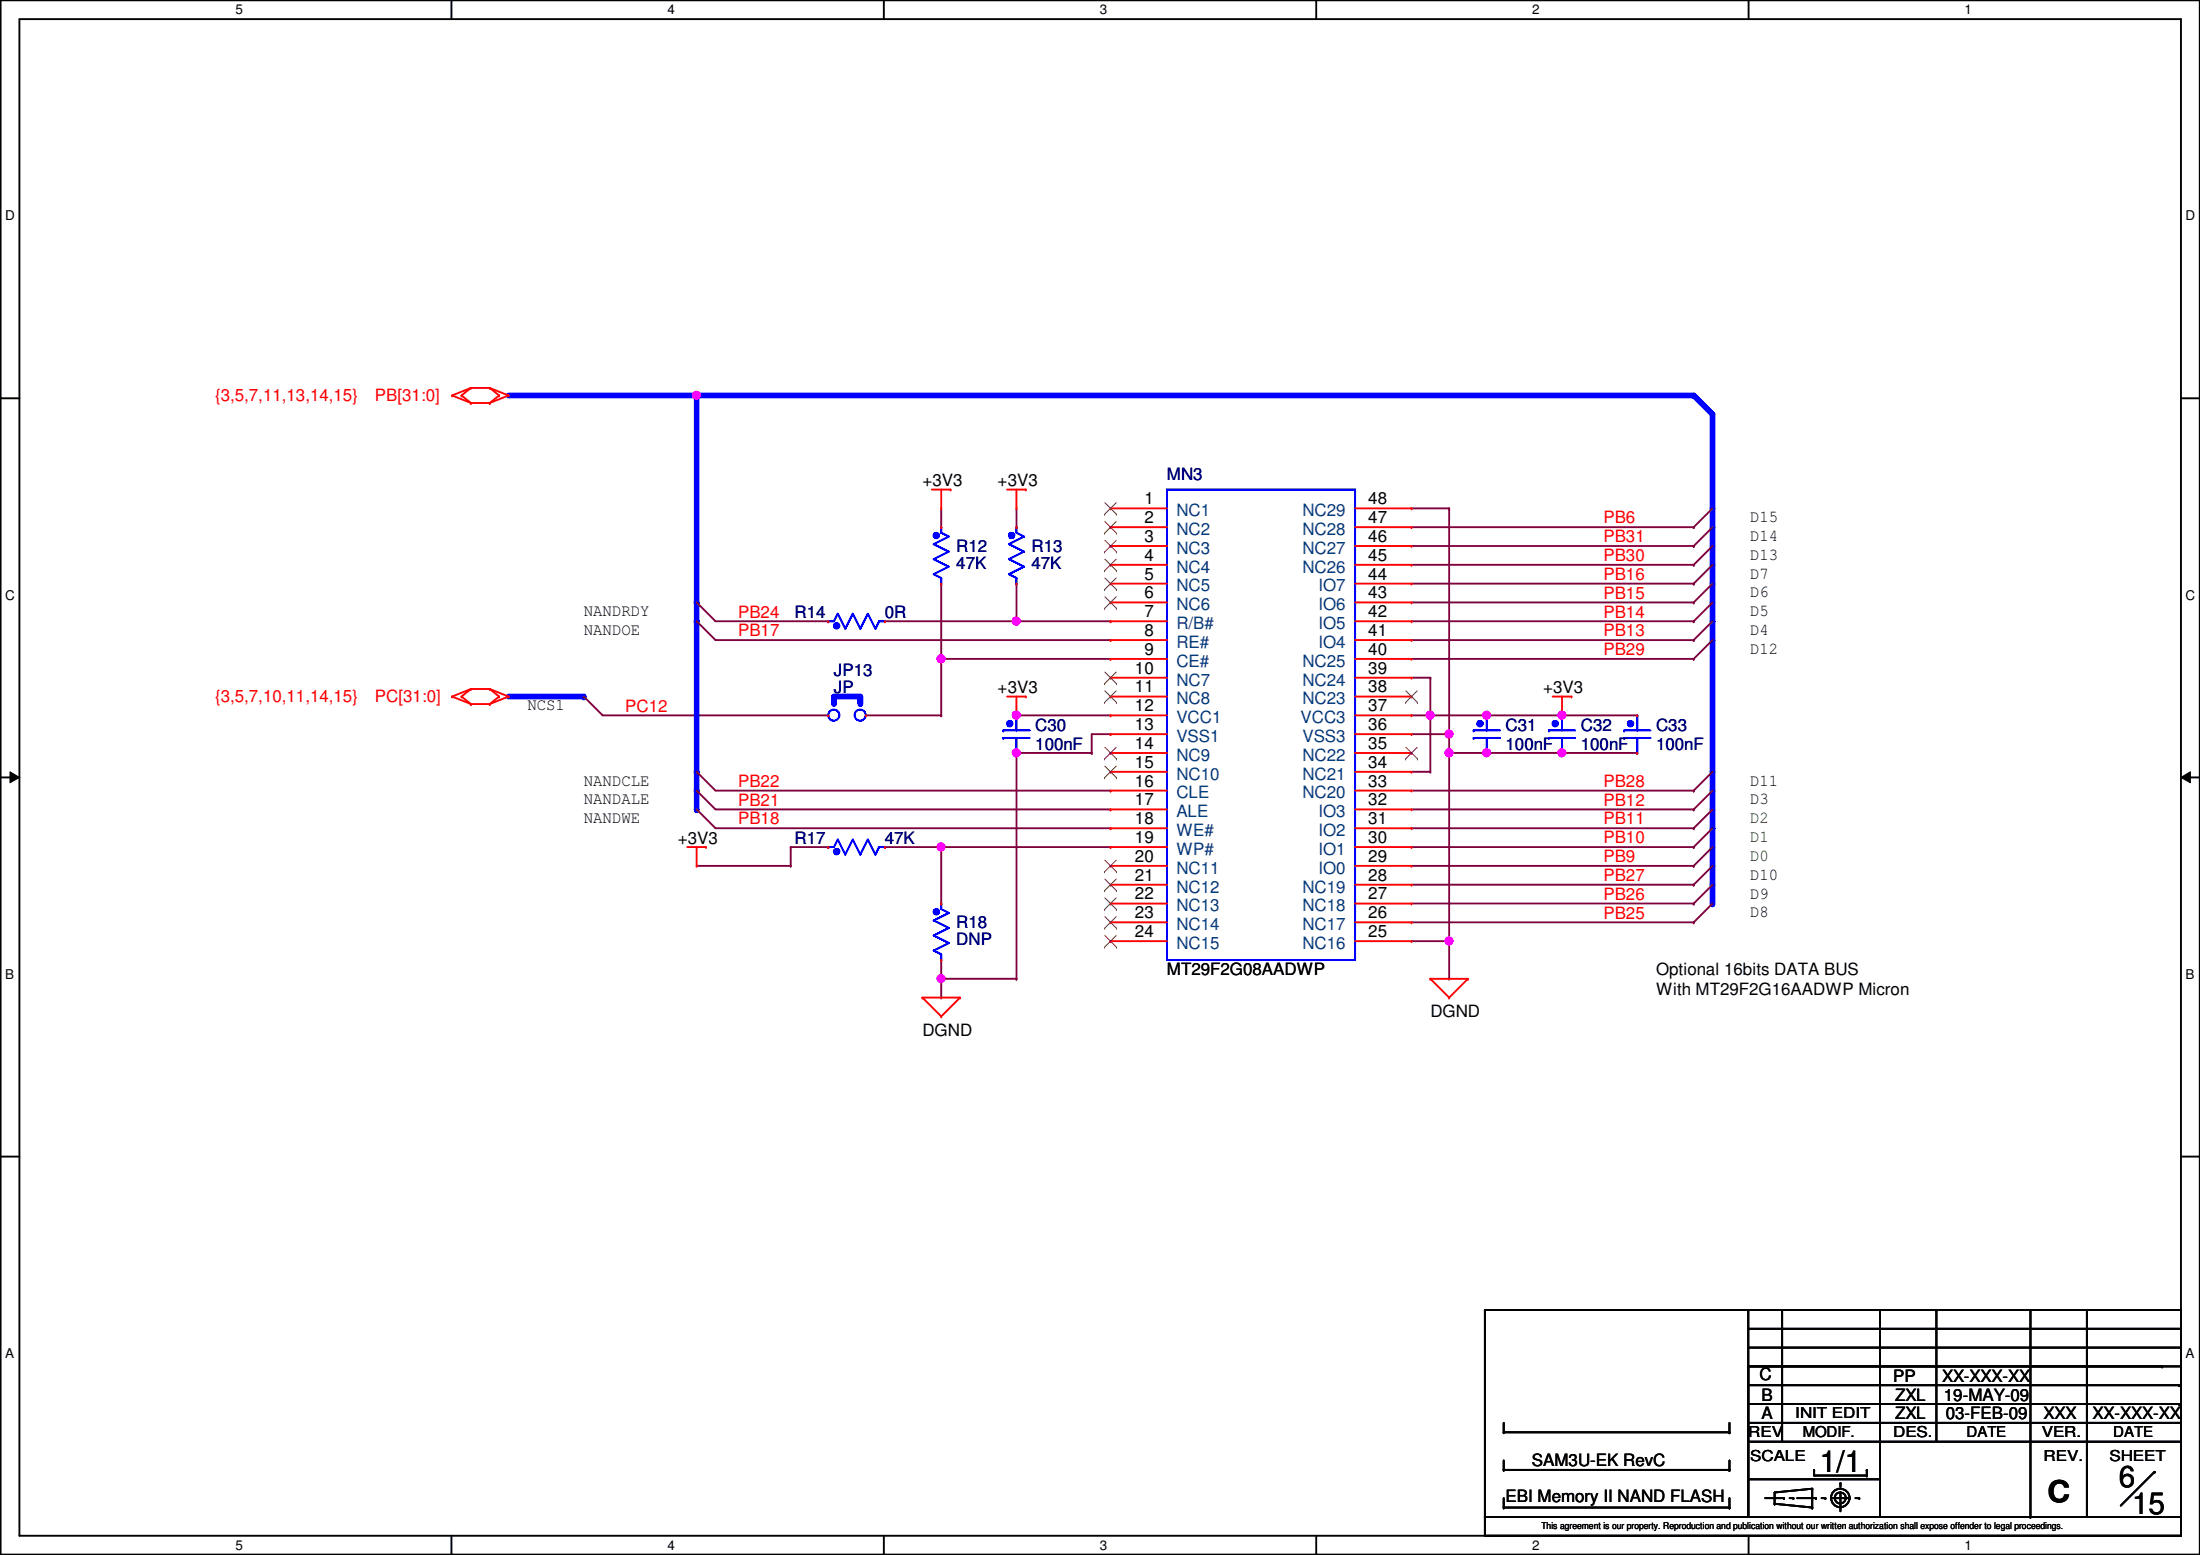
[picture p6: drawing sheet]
<svg xmlns="http://www.w3.org/2000/svg" width="297mm" height="210mm" viewBox="0 0 297 210" stroke-linecap="round" stroke-linejoin="round" font-family="sans-serif">
<path d="M.1 0h296.9v209.8h-296.9zM2.6 2.6h291.9v204.7h-291.9z" fill="none" stroke="#000" stroke-width=".25"/>
<g fill="#fff">
<path d="M31.8 .3h1v2h-1z"/>
<path d="M31.8 207.6h1v1.9h-1z"/>
</g>
<path d="M61 0v2.6M61 207.3v2.5" fill="none" stroke="#000" stroke-width=".25"/>
<g fill="#fff">
<path d="M90.1 .3h1v2h-1z"/>
<path d="M90.1 207.6h1v1.9h-1z"/>
</g>
<path d="M119.3 0v2.6M119.3 207.3v2.5" fill="none" stroke="#000" stroke-width=".25"/>
<g fill="#fff">
<path d="M148.5 .3h1v2h-1z"/>
<path d="M148.5 207.6h1v1.9h-1z"/>
</g>
<path d="M177.7 0v2.6M177.7 207.3v2.5" fill="none" stroke="#000" stroke-width=".25"/>
<g fill="#fff">
<path d="M206.9 .3h1v2h-1z"/>
<path d="M206.9 207.6h1v1.9h-1z"/>
</g>
<path d="M236.1 0v2.6M236.1 207.3v2.5" fill="none" stroke="#000" stroke-width=".25"/>
<g fill="#fff">
<path d="M265.3 .3h.9v2h-.9z"/>
<path d="M265.3 207.6h.9v1.9h-.9z"/>
<path d="M.7 28.2h1.3v1.9h-1.3z"/>
<path d="M295.1 28.2h1.3v1.9h-1.3z"/>
<path d="M.7 79.3h1.3v2h-1.3z"/>
<path d="M295.1 79.3h1.3v2h-1.3z"/>
</g>
<path d="M.1 53.8h2.5M294.5 53.8h2.5" fill="none" stroke="#000" stroke-width=".25"/>
<g fill="#fff">
<path d="M.7 130.5h1.2v2h-1.2z"/>
<path d="M295.1 130.5h1.2v2h-1.2z"/>
</g>
<path d="M.1 104.9h2.5M294.5 104.9h2.5" fill="none" stroke="#000" stroke-width=".25"/>
<path d="M1.4 104.2l1.2 .7-1.2 .8zM294.5 104.9l1.2-.7v1.5z" fill="#000"/>
<path d="M1.4 104.2l1.2 .7-1.2 .8zM294.5 104.9l1.2-.7v1.5z" fill="none" stroke="#000" stroke-width=".14"/>
<g fill="#fff">
<path d="M.7 181.7h1.2v2h-1.2z"/>
<path d="M295.1 181.7h1.2v2h-1.2z"/>
</g>
<path d="M.1 156.1h2.5M294.5 156.1h2.5" fill="none" stroke="#000" stroke-width=".25"/>
<path d="M119.5 83.9h17.7M137.2 83.9h.1" fill="none" stroke="#7f003f" stroke-width=".25"/>
<circle cx="137.2" cy="83.8" r=".49" fill="#f0f"/>
<circle cx="137.2" cy="83.8" r=".49" fill="none" stroke="#f0f" stroke-width=".25"/>
<g fill="none" stroke="#7f003f" stroke-width=".25">
<path d="M96.6 86.4h53.3M96.6 83.9h15.2M111.8 83.9h.1M127.1 96.6h.1M149.9 86.4h.1M149.9 88.9h.1M149.9 88.9h-22.8v7.7M96.6 109.3h53.3M96.6 106.7h53.3M96.6 111.8h53.3M149.9 109.3h.1M149.9 106.7h.1"/>
<path d="M149.9 111.8h.1"/>
</g>
<circle cx="127.1" cy="88.9" r=".49" fill="#f0f"/>
<circle cx="127.1" cy="88.9" r=".49" fill="none" stroke="#f0f" stroke-width=".25"/>
<path d="M127.1 71.2h.1M127.1 68.6v2.6M127.1 78.8v10.1M137.2 71.2h.1M137.2 68.6v2.6M137.2 78.8v5.1M127.1 88.9h.1M137.2 83.9h.1M137.2 83.9h12.7M149.9 83.9h.1M127.1 114.3v7.7M127.1 122h.1" fill="none" stroke="#7f003f" stroke-width=".25"/>
<circle cx="127.1" cy="114.3" r=".49" fill="#f0f"/>
<circle cx="127.1" cy="114.3" r=".49" fill="none" stroke="#f0f" stroke-width=".25"/>
<path d="M137.2 96.6h12.7M149.9 96.6h.1M94.1 116.9h12.7M106.8 114.3h.1M106.8 116.9h.1M106.8 114.3h5M106.8 114.3v2.6M111.8 114.3h.1M119.5 114.3h7.6M127.1 114.3h.1" fill="none" stroke="#7f003f" stroke-width=".25"/>
<circle cx="137.2" cy="96.5" r=".49" fill="#f0f"/>
<circle cx="137.2" cy="96.5" r=".49" fill="none" stroke="#f0f" stroke-width=".25"/>
<path d="M127.1 132.1h.1M127.1 129.6v2.5" fill="none" stroke="#7f003f" stroke-width=".25"/>
<circle cx="127.1" cy="132.1" r=".49" fill="#f0f"/>
<circle cx="127.1" cy="132.1" r=".49" fill="none" stroke="#f0f" stroke-width=".25"/>
<g fill="none" stroke="#7f003f" stroke-width=".25">
<path d="M190.6 71.2h38.1M190.6 73.7h38.1M190.6 76.2h38.1M190.6 78.8h38.1M228.7 71.2h.1M228.7 73.7h.1M228.7 76.2h.1M228.7 78.8h.1M190.6 81.3h38.1M190.6 83.9h38.1M190.6 86.4h38.1M190.6 88.9h38.1"/>
<path d="M228.7 81.3h.1M228.7 83.9h.1M228.7 86.4h.1M228.7 88.9h.1M127.1 114.3h22.8M137.2 101.6v30.5M149.9 114.3h.1M190.6 106.7h38.1M190.6 109.3h38.1M190.6 111.8h38.1M190.6 114.3h38.1M190.6 116.9h38.1"/>
<path d="M190.6 119.4h38.1M228.7 106.7h.1M228.7 109.3h.1M228.7 111.8h.1M228.7 114.3h.1M228.7 116.9h.1M228.7 119.4h.1M127.1 134.7h.1M127.1 132.1v2.6M137.2 132.1h.1M190.6 122h38.1M190.6 124.5h38.1"/>
<path d="M228.7 122h.1M228.7 124.5h.1"/>
</g>
<circle cx="137.2" cy="101.6" r=".49" fill="#f0f"/>
<circle cx="137.2" cy="101.6" r=".49" fill="none" stroke="#f0f" stroke-width=".25"/>
<path d="M190.6 96.6h2.5M193.1 96.6h.1M127.1 132.1h10.1M137.2 132.1h.1" fill="none" stroke="#7f003f" stroke-width=".25"/>
<path d="M231.2 119.4v2.6" fill="none" stroke="#00f" stroke-width=".76"/>
<circle cx="231.2" cy="122" r=".38" fill="#00f"/>
<path d="M228.7 53.4l2.5 2.5" fill="none" stroke="#00f" stroke-width=".76"/>
<circle cx="231.2" cy="55.9" r=".38" fill="#00f"/>
<path d="M68.7 53.4h25.4" fill="none" stroke="#00f" stroke-width=".76"/>
<circle cx="94.1" cy="53.4" r=".38" fill="#00f"/>
<circle cx="94" cy="53.4" r=".49" fill="#f0f"/>
<circle cx="94" cy="53.4" r=".49" fill="none" stroke="#f0f" stroke-width=".25"/>
<path d="M231.2 116.9v2.5" fill="none" stroke="#00f" stroke-width=".76"/>
<circle cx="231.2" cy="119.4" r=".38" fill="#00f"/>
<path d="M231.2 114.3v2.6" fill="none" stroke="#00f" stroke-width=".76"/>
<circle cx="231.2" cy="116.9" r=".38" fill="#00f"/>
<path d="M231.2 111.8v2.5" fill="none" stroke="#00f" stroke-width=".76"/>
<circle cx="231.2" cy="114.3" r=".38" fill="#00f"/>
<path d="M231.2 109.3v2.5" fill="none" stroke="#00f" stroke-width=".76"/>
<circle cx="231.2" cy="111.8" r=".38" fill="#00f"/>
<path d="M231.2 106.7v2.6" fill="none" stroke="#00f" stroke-width=".76"/>
<circle cx="231.2" cy="109.3" r=".38" fill="#00f"/>
<path d="M231.2 104.2v2.5" fill="none" stroke="#00f" stroke-width=".76"/>
<circle cx="231.2" cy="106.7" r=".38" fill="#00f"/>
<path d="M231.2 86.4v17.8" fill="none" stroke="#00f" stroke-width=".76"/>
<circle cx="231.2" cy="104.2" r=".38" fill="#00f"/>
<path d="M231.2 83.9v2.5" fill="none" stroke="#00f" stroke-width=".76"/>
<circle cx="231.2" cy="86.4" r=".38" fill="#00f"/>
<path d="M231.2 81.3v2.6" fill="none" stroke="#00f" stroke-width=".76"/>
<circle cx="231.2" cy="83.9" r=".38" fill="#00f"/>
<path d="M231.2 78.8v2.5" fill="none" stroke="#00f" stroke-width=".76"/>
<circle cx="231.2" cy="81.3" r=".38" fill="#00f"/>
<path d="M231.2 76.2v2.6" fill="none" stroke="#00f" stroke-width=".76"/>
<circle cx="231.2" cy="78.8" r=".38" fill="#00f"/>
<path d="M231.2 73.7v2.5" fill="none" stroke="#00f" stroke-width=".76"/>
<circle cx="231.2" cy="76.2" r=".38" fill="#00f"/>
<path d="M231.2 71.2v2.5" fill="none" stroke="#00f" stroke-width=".76"/>
<circle cx="231.2" cy="73.7" r=".38" fill="#00f"/>
<path d="M231.2 68.6v2.6" fill="none" stroke="#00f" stroke-width=".76"/>
<circle cx="231.2" cy="71.2" r=".38" fill="#00f"/>
<path d="M231.2 55.9v12.7" fill="none" stroke="#00f" stroke-width=".76"/>
<circle cx="231.2" cy="68.6" r=".38" fill="#00f"/>
<path d="M81.4 96.6h30.4M111.8 96.6h.1M116.9 96.6h10.2M127.1 96.6h.1M149.9 99.1h.1M149.9 99.1h-2.5v2.5M137.2 101.6h10.2M147.4 101.6h.1" fill="none" stroke="#7f003f" stroke-width=".25"/>
<path d="M94.1 106.7v2.6" fill="none" stroke="#00f" stroke-width=".76"/>
<circle cx="94.1" cy="109.3" r=".38" fill="#00f"/>
<path d="M94.1 81.3v2.6" fill="none" stroke="#00f" stroke-width=".76"/>
<circle cx="94.1" cy="83.9" r=".38" fill="#00f"/>
<path d="M94.1 83.9v20.3" fill="none" stroke="#00f" stroke-width=".76"/>
<circle cx="94.1" cy="104.2" r=".38" fill="#00f"/>
<path d="M94.1 104.2v2.5" fill="none" stroke="#00f" stroke-width=".76"/>
<circle cx="94.1" cy="106.7" r=".38" fill="#00f"/>
<path d="M94.1 53.4v27.9" fill="none" stroke="#00f" stroke-width=".76"/>
<circle cx="94.1" cy="81.3" r=".38" fill="#00f"/>
<path d="M94.1 53.4h134.6" fill="none" stroke="#00f" stroke-width=".76"/>
<circle cx="228.7" cy="53.4" r=".38" fill="#00f"/>
<path d="M68.7 94h10.1" fill="none" stroke="#00f" stroke-width=".76"/>
<circle cx="78.8" cy="94" r=".38" fill="#00f"/>
<path d="M190.6 68.6h5.1M195.7 68.6h.1M195.7 68.6v30.5M195.7 99.1h.1" fill="none" stroke="#7f003f" stroke-width=".25"/>
<circle cx="195.6" cy="99.1" r=".49" fill="#f0f"/>
<circle cx="195.6" cy="99.1" r=".49" fill="none" stroke="#f0f" stroke-width=".25"/>
<path d="M200.7 101.6h.1M200.7 101.6h-5v30.5M190.6 127h5.1M195.7 127h.1M195.7 132.1h.1" fill="none" stroke="#7f003f" stroke-width=".25"/>
<circle cx="195.6" cy="127" r=".49" fill="#f0f"/>
<circle cx="195.6" cy="127" r=".49" fill="none" stroke="#f0f" stroke-width=".25"/>
<path d="M193.1 96.6h.1M193.1 96.6v7.6M190.6 104.2h2.5M193.1 104.2h.1" fill="none" stroke="#7f003f" stroke-width=".25"/>
<circle cx="193.1" cy="96.5" r=".49" fill="#f0f"/>
<circle cx="193.1" cy="96.5" r=".49" fill="none" stroke="#f0f" stroke-width=".25"/>
<path d="M193.1 96.6h7.6M200.7 96.6h.1" fill="none" stroke="#7f003f" stroke-width=".25"/>
<circle cx="200.7" cy="96.5" r=".49" fill="#f0f"/>
<circle cx="200.7" cy="96.5" r=".49" fill="none" stroke="#f0f" stroke-width=".25"/>
<path d="M190.6 99.1h5.1M195.7 99.1h.1M195.7 99.1v2.5M195.7 101.6h.1" fill="none" stroke="#7f003f" stroke-width=".25"/>
<circle cx="195.6" cy="101.6" r=".49" fill="#f0f"/>
<circle cx="195.6" cy="101.6" r=".49" fill="none" stroke="#f0f" stroke-width=".25"/>
<path d="M190.6 91.5h2.5M193.1 91.5h.1M193.1 96.6h.1M193.1 91.5v5.1M200.7 96.6h.1M200.7 96.6h20.4M210.9 96.6h.1" fill="none" stroke="#7f003f" stroke-width=".25"/>
<circle cx="210.9" cy="96.5" r=".49" fill="#f0f"/>
<circle cx="210.9" cy="96.5" r=".49" fill="none" stroke="#f0f" stroke-width=".25"/>
<path d="M210.9 101.6h.1M210.9 101.6h10.2" fill="none" stroke="#7f003f" stroke-width=".25"/>
<circle cx="210.9" cy="101.6" r=".49" fill="#f0f"/>
<circle cx="210.9" cy="101.6" r=".49" fill="none" stroke="#f0f" stroke-width=".25"/>
<path d="M200.7 101.6h.1M200.7 101.6h10.2" fill="none" stroke="#7f003f" stroke-width=".25"/>
<circle cx="200.7" cy="101.6" r=".49" fill="#f0f"/>
<circle cx="200.7" cy="101.6" r=".49" fill="none" stroke="#f0f" stroke-width=".25"/>
<g fill="none" stroke="#f00" stroke-width=".25">
<path d="M61 53.4h.1M61 53.4l2.6 1M62.3 53.4h.1M62.3 53.4l1.3 1M63.6 54.4h.1M63.6 52.4h.1M63.6 54.4h2.5M63.6 52.4h2.5M63.6 52.4l-2.6 1M63.6 52.4l-1.3 1M66.1 52.4h.1M66.1 54.4h.1"/>
<path d="M66.1 52.4l2.6 1M66.1 52.4l1.3 1M67.4 53.4h.1M67.4 53.4l-1.3 1M68.7 53.4h.1M68.7 53.4l-2.6 1M125.8 66.1h2.6M127.1 68.6h.1M127.1 66.1v2.5M128.4 66.1h.1M136 66.1h2.5M137.2 68.6h.1"/>
<path d="M137.2 66.1v2.5M138.5 66.1h.1M61 94h.1M61 94l2.6 1M62.3 94h.1M62.3 94l1.3 1M63.6 95h.1M63.6 93h.1M63.6 95h2.5M63.6 93h2.5M63.6 93l-2.6 1M63.6 93l-1.3 1"/>
<path d="M66.1 93h.1M66.1 95h.1M66.1 93l2.6 1M66.1 93l1.3 1M67.4 94h.1M67.4 94l-1.3 1M68.7 94h.1M68.7 94l-2.6 1M136 94h2.5M137.2 96.6h.1M137.2 94v2.6M138.5 94h.1"/>
<path d="M209.6 94h2.6M210.9 96.6h.1M210.9 94v2.6M212.2 94h.1M92.8 114.3h2.5M94.1 116.9h.1M94.1 114.3v2.6M95.3 114.3h.1M124.5 134.7h.1M124.5 134.7h5.1M124.5 134.7l2.6 2.5M127.1 137.2h.1"/>
<path d="M129.6 134.7h.1M129.6 134.7l-2.5 2.5M193.1 132.1h.1M193.1 132.1h5.1M193.1 132.1l2.6 2.6M195.7 134.7h.1M198.2 132.1h.1M198.2 132.1l-2.5 2.6"/>
</g>
<g fill="none" stroke="#7f003f" stroke-width=".25">
<path d="M228.7 78.8h.1M228.7 76.2h.1M228.7 73.7h.1M228.7 71.2h.1M231.2 78.8l-2.5 2.5M231.2 76.2l-2.5 2.6M231.2 73.7l-2.5 2.5M231.2 71.2l-2.5 2.5M231.2 68.6l-2.5 2.6M78.8 94h.1M78.8 94l2.6 2.6M94.1 81.3h.1"/>
<path d="M94.1 83.9h.1M94.1 81.3l2.5 2.6M94.1 83.9l2.5 2.5M228.7 88.9h.1M228.7 86.4h.1M228.7 83.9h.1M228.7 81.3h.1M231.2 86.4l-2.5 2.5M231.2 83.9l-2.5 2.5M231.2 81.3l-2.5 2.6M94.1 104.2h.1M94.1 106.7h.1"/>
<path d="M94.1 109.3h.1M94.1 104.2l2.5 2.5M94.1 106.7l2.5 2.6M94.1 109.3l2.5 2.5M228.7 119.4h.1M228.7 116.9h.1M228.7 114.3h.1M228.7 111.8h.1M228.7 109.3h.1M228.7 106.7h.1M231.2 119.4l-2.5 2.6M231.2 116.9l-2.5 2.5"/>
<path d="M231.2 114.3l-2.5 2.6M231.2 111.8l-2.5 2.5M231.2 109.3l-2.5 2.5M231.2 106.7l-2.5 2.6M231.2 104.2l-2.5 2.5M228.7 124.5h.1M228.7 122h.1M231.2 122l-2.5 2.5"/>
</g>
<g fill="none" stroke="#000" stroke-width=".25">
<path d="M200.5 176.8h.1M200.5 176.8h35.5M200.5 176.8v28M236 176.8h58.5v28h-58.5zM236 179.4h58.5M240.6 176.8h.1M240.6 176.8v17.8M253.8 176.8h.1M253.8 176.8v28M261.4 176.8h.1M261.4 176.8v17.8M274.1 176.8v28"/>
<path d="M281.8 176.8h.1M281.8 176.8v28M294.5 179.4h.1M203 198.4h.1M203 193.3h.1M203 192.1v1.2M203 197.1v1.3M203 198.4h30.5M203 193.3h30.5M233.5 198.4h.1M233.5 193.3h.1M233.5 192.1v1.2"/>
<path d="M233.5 197.1v1.3M236 184.4h58.5v20.4h-58.5zM236 189.5h58.2M236 187h58.2M236 184.4h55.9M236 181.9h58.5M236 194.6h58.5M236 199.7h17.8M236 192.1h58.5M244.9 198.4h.1M244.9 198.4v.8h7.1M252 199.2h.1"/>
<path d="M252 198.4h.1M252 198.4v.8M253.8 199.7h.1M290.9 198.7h.1M290.9 198.7l-4.6 4.5M291.9 184.4h.1M294.2 189.5h.1M294.2 187h.1M294.5 181.9h.1M294.5 194.6h.1M294.5 192.1h.1M200.5 204.8h94v2.5h-94z"/>
<path d="M200.5 204.8h.1M203 203.5h.1M203 203.5h30.5M203 202.2v1.3M233.5 203.5h.1M233.5 202.2v1.3M238.3 202.2h2.6M239.6 203h.1M239.6 203l5.1 .5M240.9 202.2h.1M241.6 202.2h.5M242.1 202.2h.1"/>
<path d="M242.7 202.2h2.5M244.7 201h.1M244.7 203.5h.1M244.7 201l-5.1 .5v1.5M244.7 201v2.5M245.2 202.2h.1M246 202.2h.5M246.5 202.2h.1M247.2 202.2h2.6M248.5 200.2h.1M248.5 201.5h.1M248.5 200.2v.5"/>
<path d="M248.5 201.5v2.5M249.8 202.2h.1M250.5 202.2h.5M251 202.2h.1M274.1 204.8h.1"/>
<circle cx="248.5" cy="202.2" r=".75"/>
<circle cx="248.5" cy="202.2" r="1.25"/>
</g>
<path d="M127.1 129.6h.1M127.1 122h.1M127.1 122v.7l1 .5-2 1 2 1.1-2 1 2 1-2 1 1 .5v.8" fill="none" stroke="#00f" stroke-width=".25"/>
<circle cx="126.4" cy="123.1" r=".37" fill="#00f"/>
<g fill="none" stroke="#00f" stroke-width=".25">
<path d="M127.1 129.6h.1M127.1 122h.1M127.1 122v.7l1 .5-2 1 2 1.1-2 1 2 1-2 1 1 .5v.8"/>
<circle cx="126.4" cy="123.1" r=".37"/>
</g>
<circle cx="126.4" cy="123.1" r=".37" fill="#00f"/>
<g fill="none" stroke="#00f" stroke-width=".25">
<path d="M135.5 99.6h.1M135.5 98.6h.1M135.5 99.6h3.5M135.5 98.6h3.5M137.2 96.6h.1M137.2 96.6v2M137.2 99.6v2M137.2 101.6h.1"/>
<circle cx="126.4" cy="123.1" r=".37"/>
</g>
<path d="M127.1 122h.1M127.1 129.6h.1" fill="none" stroke="#f00" stroke-width=".25"/>
<circle cx="136.3" cy="97.7" r=".37" fill="#00f"/>
<g fill="none" stroke="#00f" stroke-width=".25">
<path d="M135.5 99.6h.1M135.5 98.6h.1M135.5 99.6h3.5M135.5 98.6h3.5M137.2 96.6h.1M137.2 96.6v2M137.2 99.6v2M137.2 101.6h.1"/>
<circle cx="136.3" cy="97.7" r=".37"/>
</g>
<circle cx="136.3" cy="97.7" r=".37" fill="#00f"/>
<g fill="none" stroke="#00f" stroke-width=".25">
<path d="M219.3 99.6h.1M219.3 98.6h.1M219.3 99.6h3.5M219.3 98.6h3.5M221.1 96.6h.1M221.1 96.6v2M221.1 99.6v2M221.1 101.6h.1"/>
<circle cx="136.3" cy="97.7" r=".37"/>
</g>
<path d="M137.2 96.6h.1M137.2 101.6h.1" fill="none" stroke="#f00" stroke-width=".25"/>
<circle cx="220.1" cy="97.7" r=".37" fill="#00f"/>
<g fill="none" stroke="#00f" stroke-width=".25">
<path d="M219.3 99.6h.1M219.3 98.6h.1M219.3 99.6h3.5M219.3 98.6h3.5M221.1 96.6h.1M221.1 96.6v2M221.1 99.6v2M221.1 101.6h.1"/>
<circle cx="220.1" cy="97.7" r=".37"/>
</g>
<circle cx="220.1" cy="97.7" r=".37" fill="#00f"/>
<g fill="none" stroke="#00f" stroke-width=".25">
<path d="M199 99.6h.1M199 98.6h.1M199 99.6h3.5M199 98.6h3.5M200.7 96.6h.1M200.7 96.6v2M200.7 99.6v2M200.7 101.6h.1"/>
<circle cx="220.1" cy="97.7" r=".37"/>
</g>
<path d="M221.1 96.6h.1M221.1 101.6h.1" fill="none" stroke="#f00" stroke-width=".25"/>
<circle cx="199.8" cy="97.7" r=".37" fill="#00f"/>
<g fill="none" stroke="#00f" stroke-width=".25">
<path d="M199 99.6h.1M199 98.6h.1M199 99.6h3.5M199 98.6h3.5M200.7 96.6h.1M200.7 96.6v2M200.7 99.6v2M200.7 101.6h.1"/>
<circle cx="199.8" cy="97.7" r=".37"/>
</g>
<circle cx="199.8" cy="97.7" r=".37" fill="#00f"/>
<g fill="none" stroke="#00f" stroke-width=".25">
<path d="M157.6 66.1h25.4v63.5h-25.4zM111.8 114.3h.1M111.8 114.3h.8l.5-1 1 2.1 1-2.1 1.1 2.1 1-2.1 1 2.1 .5-1.1h.8M119.5 114.3h.1"/>
<circle cx="199.8" cy="97.7" r=".37"/>
</g>
<g fill="none" stroke="#f00" stroke-width=".25">
<path d="M149.9 68.6h.1M149.9 71.2h.1M149.9 73.7h.1M149.9 76.2h.1M149.9 78.8h.1M149.9 68.6h7.7M149.9 71.2h7.7M149.9 73.7h7.7M149.9 76.2h7.7M149.9 78.8h7.7M183 68.6h7.6M183 71.2h7.6"/>
<path d="M183 73.7h7.6M183 76.2h7.6M183 78.8h7.6M190.6 78.8h.1M190.6 76.2h.1M190.6 73.7h.1M190.6 71.2h.1M190.6 68.6h.1M149.9 81.3h.1M149.9 83.9h.1M149.9 86.4h.1M149.9 88.9h.1"/>
<path d="M149.9 91.5h.1M149.9 94h.1M149.9 96.6h.1M149.9 99.1h.1M149.9 81.3h7.7M149.9 83.9h7.7M149.9 86.4h7.7M149.9 88.9h7.7M149.9 91.5h7.7M149.9 94h7.7M149.9 96.6h7.7M149.9 99.1h7.7"/>
<path d="M183 81.3h7.6M183 83.9h7.6M183 86.4h7.6M183 88.9h7.6M183 91.5h7.6M183 94h7.6M183 96.6h7.6M183 99.1h7.6M190.6 99.1h.1M190.6 96.6h.1M190.6 94h.1M190.6 91.5h.1"/>
<path d="M190.6 88.9h.1M190.6 86.4h.1M190.6 83.9h.1M190.6 81.3h.1M200.7 96.6h.1M149.9 101.6h.1M149.9 104.2h.1M149.9 106.7h.1M149.9 109.3h.1M149.9 111.8h.1M149.9 114.3h.1M149.9 116.9h.1"/>
<path d="M149.9 119.4h.1M149.9 101.6h7.7M149.9 104.2h7.7M149.9 106.7h7.7M149.9 109.3h7.7M149.9 111.8h7.7M149.9 114.3h7.7M149.9 116.9h7.7M149.9 119.4h7.7M183 101.6h7.6M183 104.2h7.6M183 106.7h7.6"/>
<path d="M183 109.3h7.6M183 111.8h7.6M183 114.3h7.6M183 116.9h7.6M183 119.4h7.6M190.6 119.4h.1M190.6 116.9h.1M190.6 114.3h.1M190.6 111.8h.1M190.6 109.3h.1M190.6 106.7h.1M190.6 104.2h.1"/>
<path d="M190.6 101.6h.1M200.7 101.6h.1M149.9 122h.1M149.9 124.5h.1M149.9 127h.1M149.9 122h7.7M149.9 124.5h7.7M149.9 127h7.7M183 122h7.6M183 124.5h7.6M183 127h7.6M190.6 127h.1"/>
<path d="M190.6 124.5h.1M190.6 122h.1"/>
</g>
<g fill="none" stroke="#7f3f00" stroke-width=".14">
<path d="M149.1 69.4h.1M149.1 72h.1M149.1 74.5h.1M149.1 77h.1M149.1 79.6h.1M149.2 67.9l1.5 1.5M149.2 70.4l1.5 1.6M149.2 72.9l1.5 1.6M149.2 75.5l1.5 1.5M149.2 78l1.5 1.6M150.7 67.9l-1.6 1.5M150.7 70.4l-1.6 1.6"/>
<path d="M150.7 72.9l-1.6 1.6M150.7 75.5l-1.6 1.5M150.7 78l-1.6 1.6M150.7 69.4h.1M150.7 72h.1M150.7 74.5h.1M150.7 77h.1M150.7 79.6h.1M149.1 82.1h.1M149.1 92.3h.1M149.1 94.8h.1M149.2 80.6l1.5 1.5"/>
<path d="M149.2 90.7l1.5 1.6M149.2 93.3l1.5 1.5M150.7 80.6l-1.6 1.5M150.7 90.7l-1.6 1.6M150.7 93.3l-1.6 1.5M150.7 82.1h.1M150.7 92.3h.1M150.7 94.8h.1M189.8 94.8h.1M189.8 93.3l1.6 1.5M191.3 93.3l-1.5 1.5M191.4 94.8h.1"/>
<path d="M149.1 102.4h.1M149.1 105h.1M149.1 117.7h.1M149.2 100.9l1.5 1.5M149.2 103.4l1.5 1.6M149.2 116.1l1.5 1.6M149.2 118.7l1.5 1.5M150.7 100.9l-1.6 1.5M150.7 103.4l-1.6 1.6M150.7 116.1l-1.6 1.6M150.7 118.7l-1.6 1.5M150.7 102.4h.1"/>
<path d="M150.7 105h.1M150.7 117.7h.1M189.8 102.4h.1M189.8 100.9l1.6 1.5M191.3 100.9l-1.5 1.5M191.4 102.4h.1M149.1 120.2h.1M149.1 122.8h.1M149.1 125.3h.1M149.1 127.8h.1M149.2 121.2l1.5 1.6M149.2 123.7l1.5 1.6"/>
<path d="M149.2 126.3l1.5 1.5M150.7 121.2l-1.6 1.6M150.7 123.7l-1.6 1.6M150.7 126.3l-1.6 1.5M150.7 120.2h.1M150.7 122.8h.1M150.7 125.3h.1M150.7 127.8h.1"/>
</g>
<circle cx="113" cy="115" r=".37" fill="#00f"/>
<g fill="none" stroke="#00f" stroke-width=".25">
<path d="M111.8 114.3h.1M111.8 114.3h.8l.5-1 1 2.1 1-2.1 1.1 2.1 1-2.1 1 2.1 .5-1.1h.8M119.5 114.3h.1"/>
<circle cx="113" cy="115" r=".37"/>
</g>
<circle cx="113" cy="115" r=".37" fill="#00f"/>
<g fill="none" stroke="#00f" stroke-width=".25">
<path d="M137.2 78.8h.1M137.2 71.2h.1M137.2 71.2v.7l1.1 .5-2.1 1 2.1 1.1-2.1 1 2.1 1-2.1 1 1 .5v.8"/>
<circle cx="113" cy="115" r=".37"/>
</g>
<path d="M111.8 114.3h.1M119.5 114.3h.1" fill="none" stroke="#f00" stroke-width=".25"/>
<circle cx="136.6" cy="72.3" r=".37" fill="#00f"/>
<g fill="none" stroke="#00f" stroke-width=".25">
<path d="M137.2 78.8h.1M137.2 71.2h.1M137.2 71.2v.7l1.1 .5-2.1 1 2.1 1.1-2.1 1 2.1 1-2.1 1 1 .5v.8"/>
<circle cx="136.6" cy="72.3" r=".37"/>
</g>
<circle cx="136.6" cy="72.3" r=".37" fill="#00f"/>
<g fill="none" stroke="#00f" stroke-width=".25">
<path d="M127.1 78.8h.1M127.1 71.2h.1M127.1 71.2v.7l1 .5-2 1 2 1.1-2 1 2 1-2 1 1 .5v.8"/>
<circle cx="136.6" cy="72.3" r=".37"/>
</g>
<path d="M137.2 71.2h.1M137.2 78.8h.1" fill="none" stroke="#f00" stroke-width=".25"/>
<circle cx="126.4" cy="72.3" r=".37" fill="#00f"/>
<g fill="none" stroke="#00f" stroke-width=".25">
<path d="M127.1 78.8h.1M127.1 71.2h.1M127.1 71.2v.7l1 .5-2 1 2 1.1-2 1 2 1-2 1 1 .5v.8"/>
<circle cx="126.4" cy="72.3" r=".37"/>
</g>
<circle cx="126.4" cy="72.3" r=".37" fill="#00f"/>
<g fill="none" stroke="#00f" stroke-width=".25">
<path d="M209.1 99.6h.1M209.1 98.6h.1M209.1 99.6h3.6M209.1 98.6h3.6M210.9 96.6h.1M210.9 96.6v2M210.9 99.6v2M210.9 101.6h.1"/>
<circle cx="126.4" cy="72.3" r=".37"/>
</g>
<path d="M127.1 71.2h.1M127.1 78.8h.1" fill="none" stroke="#f00" stroke-width=".25"/>
<circle cx="210" cy="97.7" r=".37" fill="#00f"/>
<g fill="none" stroke="#00f" stroke-width=".25">
<path d="M209.1 99.6h.1M209.1 98.6h.1M209.1 99.6h3.6M209.1 98.6h3.6M210.9 96.6h.1M210.9 96.6v2M210.9 99.6v2M210.9 101.6h.1"/>
<circle cx="210" cy="97.7" r=".37"/>
</g>
<circle cx="210" cy="97.7" r=".37" fill="#00f"/>
<g fill="none" stroke="#00f" stroke-width=".25">
<path d="M111.8 83.9h.1M111.8 83.9h.8l.5-1.1 1 2.1 1-2.1 1.1 2.1 1-2.1 1 2.1 .5-1h.8M119.5 83.9h.1"/>
<circle cx="210" cy="97.7" r=".37"/>
</g>
<path d="M210.9 96.6h.1M210.9 101.6h.1" fill="none" stroke="#f00" stroke-width=".25"/>
<circle cx="113" cy="84.5" r=".37" fill="#00f"/>
<g fill="none" stroke="#00f" stroke-width=".25">
<path d="M111.8 83.9h.1M111.8 83.9h.8l.5-1.1 1 2.1 1-2.1 1.1 2.1 1-2.1 1 2.1 .5-1h.8M119.5 83.9h.1"/>
<circle cx="113" cy="84.5" r=".37"/>
</g>
<circle cx="113" cy="84.5" r=".37" fill="#00f"/>
<g fill="none" stroke="#00f" stroke-width=".25">
<circle cx="112.6" cy="96.5" r=".75"/>
<circle cx="113" cy="84.5" r=".37"/>
<circle cx="116.1" cy="96.5" r=".75"/>
</g>
<path d="M111.8 83.9h.1M111.8 96.6h.1M116.9 96.6h.1M119.5 83.9h.1" fill="none" stroke="#f00" stroke-width=".25"/>
<path d="M112.6 95v-1h3.6v1" fill="none" stroke="#00f" stroke-width=".76"/>
<circle cx="137.2" cy="83.8" r=".49" fill="#f0f"/>
<circle cx="137.2" cy="83.8" r=".49" fill="none" stroke="#f0f" stroke-width=".25"/>
<circle cx="127.1" cy="88.9" r=".49" fill="#f0f"/>
<circle cx="127.1" cy="88.9" r=".49" fill="none" stroke="#f0f" stroke-width=".25"/>
<circle cx="127.1" cy="114.3" r=".49" fill="#f0f"/>
<circle cx="127.1" cy="114.3" r=".49" fill="none" stroke="#f0f" stroke-width=".25"/>
<circle cx="137.2" cy="96.5" r=".49" fill="#f0f"/>
<circle cx="137.2" cy="96.5" r=".49" fill="none" stroke="#f0f" stroke-width=".25"/>
<circle cx="127.1" cy="132.1" r=".49" fill="#f0f"/>
<circle cx="127.1" cy="132.1" r=".49" fill="none" stroke="#f0f" stroke-width=".25"/>
<circle cx="137.2" cy="101.6" r=".49" fill="#f0f"/>
<circle cx="137.2" cy="101.6" r=".49" fill="none" stroke="#f0f" stroke-width=".25"/>
<circle cx="94" cy="53.4" r=".49" fill="#f0f"/>
<circle cx="94" cy="53.4" r=".49" fill="none" stroke="#f0f" stroke-width=".25"/>
<circle cx="195.6" cy="99.1" r=".49" fill="#f0f"/>
<circle cx="195.6" cy="99.1" r=".49" fill="none" stroke="#f0f" stroke-width=".25"/>
<circle cx="195.6" cy="127" r=".49" fill="#f0f"/>
<circle cx="195.6" cy="127" r=".49" fill="none" stroke="#f0f" stroke-width=".25"/>
<circle cx="193.1" cy="96.5" r=".49" fill="#f0f"/>
<circle cx="193.1" cy="96.5" r=".49" fill="none" stroke="#f0f" stroke-width=".25"/>
<circle cx="200.7" cy="96.5" r=".49" fill="#f0f"/>
<circle cx="200.7" cy="96.5" r=".49" fill="none" stroke="#f0f" stroke-width=".25"/>
<circle cx="195.6" cy="101.6" r=".49" fill="#f0f"/>
<circle cx="195.6" cy="101.6" r=".49" fill="none" stroke="#f0f" stroke-width=".25"/>
<circle cx="210.9" cy="96.5" r=".49" fill="#f0f"/>
<circle cx="210.9" cy="96.5" r=".49" fill="none" stroke="#f0f" stroke-width=".25"/>
<circle cx="210.9" cy="101.6" r=".49" fill="#f0f"/>
<circle cx="210.9" cy="101.6" r=".49" fill="none" stroke="#f0f" stroke-width=".25"/>
<circle cx="200.7" cy="101.6" r=".49" fill="#f0f"/>
<circle cx="200.7" cy="101.6" r=".49" fill="none" stroke="#f0f" stroke-width=".25"/>
<g font-size="4.1">
<text x="245.7" y="198.8">1/1</text>
<text x="276.4" y="202.7">C</text>
<text x="286.1" y="200.8">6</text>
<text x="287.9" y="204.3">15</text>
</g>
<g font-size="2.3" fill="#f00">
<text x="29" y="54.2">{3,5,7,11,13,14,15}</text>
<text x="50.6" y="54.2">PB[31:0]</text>
<text x="216.5" y="70.7">PB6</text>
<text x="216.5" y="73.2">PB31</text>
<text x="216.5" y="75.7">PB30</text>
<text x="99.6" y="83.4">PB24</text>
<text x="216.5" y="78.3">PB16</text>
<text x="216.5" y="80.8">PB15</text>
<text x="216.5" y="83.4">PB14</text>
<text x="99.6" y="85.9">PB17</text>
<text x="216.5" y="85.9">PB13</text>
<text x="216.5" y="88.4">PB29</text>
<text x="29" y="94.8">{3,5,7,10,11,14,15}</text>
<text x="50.6" y="94.8">PC[31:0]</text>
<text x="84.4" y="96.1">PC12</text>
<text x="99.6" y="106.2">PB22</text>
<text x="216.5" y="106.2">PB28</text>
<text x="99.6" y="108.8">PB21</text>
<text x="99.6" y="111.3">PB18</text>
<text x="216.5" y="108.8">PB12</text>
<text x="216.5" y="111.3">PB11</text>
<text x="216.5" y="113.8">PB10</text>
<text x="216.5" y="116.4">PB9</text>
<text x="216.5" y="118.9">PB27</text>
<text x="216.5" y="121.5">PB26</text>
<text x="216.5" y="124">PB25</text>
</g>
<g font-size="2.3">
<text x="124.5" y="65.6">+3V3</text>
<text x="134.7" y="65.6">+3V3</text>
<text x="154.5" y="68.1">1</text>
<text x="154.5" y="70.6">2</text>
<text x="184.7" y="70.6">47</text>
<text x="184.7" y="68.1">48</text>
<text x="236.3" y="70.5">D15</text>
<text x="154.5" y="73.2">3</text>
<text x="154.5" y="75.7">4</text>
<text x="184.7" y="75.7">45</text>
<text x="184.7" y="73.2">46</text>
<text x="236.3" y="73">D14</text>
<text x="236.3" y="75.6">D13</text>
<text x="78.8" y="83.2">NANDRDY</text>
<text x="154.5" y="78.2">5</text>
<text x="154.5" y="80.8">6</text>
<text x="154.5" y="83.3">7</text>
<text x="184.7" y="83.3">42</text>
<text x="184.7" y="80.8">43</text>
<text x="184.7" y="78.2">44</text>
<text x="236.3" y="78.1">D7</text>
<text x="236.3" y="80.6">D6</text>
<text x="236.3" y="83.2">D5</text>
<text x="78.8" y="85.7">NANDOE</text>
<text x="154.5" y="85.9">8</text>
<text x="154.5" y="88.4">9</text>
<text x="184.7" y="88.4">40</text>
<text x="184.7" y="85.9">41</text>
<text x="236.3" y="85.7">D4</text>
<text x="236.3" y="88.3">D12</text>
<text x="71.2" y="95.9">NCS1</text>
<text x="134.7" y="93.6">+3V3</text>
<text x="153.2" y="90.9">10</text>
<text x="153.2" y="93.5">11</text>
<text x="184.7" y="93.5">38</text>
<text x="184.7" y="90.9">39</text>
<text x="208.4" y="93.6">+3V3</text>
<text x="153.2" y="96">12</text>
<text x="153.2" y="98.6">13</text>
<text x="153.2" y="101.1">14</text>
<text x="184.7" y="101.1">35</text>
<text x="184.7" y="98.6">36</text>
<text x="184.7" y="96">37</text>
<text x="78.8" y="106">NANDCLE</text>
<text x="153.2" y="103.6">15</text>
<text x="153.2" y="106.2">16</text>
<text x="184.7" y="106.2">33</text>
<text x="184.7" y="103.6">34</text>
<text x="236.3" y="106">D11</text>
<text x="78.8" y="108.6">NANDALE</text>
<text x="78.8" y="111.1">NANDWE</text>
<text x="91.5" y="113.9">+3V3</text>
<text x="153.2" y="108.7">17</text>
<text x="153.2" y="111.3">18</text>
<text x="153.2" y="113.8">19</text>
<text x="184.7" y="113.8">30</text>
<text x="184.7" y="111.3">31</text>
<text x="184.7" y="108.7">32</text>
<text x="236.3" y="108.6">D3</text>
<text x="153.2" y="116.3">20</text>
<text x="153.2" y="118.9">21</text>
<text x="184.7" y="118.9">28</text>
<text x="184.7" y="116.3">29</text>
<text x="236.3" y="118.7">D10</text>
<text x="153.2" y="121.4">22</text>
<text x="153.2" y="124">23</text>
<text x="184.7" y="124">26</text>
<text x="184.7" y="121.4">27</text>
<text x="236.3" y="121.3">D9</text>
<text x="236.3" y="123.8">D8</text>
<text x="153.2" y="126.5">24</text>
<text x="157.6" y="131.7">MT29F2G08AADWP</text>
<text x="184.7" y="126.5">25</text>
<text x="223.6" y="131.7">Optional 16bits DATA BUS</text>
<text x="193.1" y="137.2">DGND</text>
<text x="223.6" y="134.3">With MT29F2G16AADWP Micron</text>
<text x="124.5" y="139.8">DGND</text>
<text x="237.6" y="186.3">C</text>
<text x="237.8" y="191.6">A</text>
<text x="237.8" y="189.1">B</text>
<text x="255.6" y="186.5">PP</text>
<text x="255.9" y="191.6">ZXL</text>
<text x="255.9" y="189.1">ZXL</text>
<text x="262.2" y="186.5">XX-XXX-XX</text>
<text x="262.5" y="189.1">19-MAY-09</text>
<text x="262.7" y="191.6">03-FEB-09</text>
<text x="275.9" y="191.6">XXX</text>
<text x="282.5" y="191.6">XX-XXX-XX</text>
<text x="206.8" y="198">SAM3U-EK RevC</text>
<text x="203.3" y="202.8">EBI Memory II NAND FLASH</text>
</g>
<g font-size="2.3" fill="#00007f">
<text x="157.6" y="64.9">MN3</text>
<text x="129.1" y="74.5">R12</text>
<text x="129.1" y="76.8">47K</text>
<text x="139.3" y="74.5">R13</text>
<text x="139.3" y="76.8">47K</text>
<text x="107.3" y="83.4">R14</text>
<text x="119.5" y="83.4">0R</text>
<text x="112.6" y="91.3">JP13</text>
<text x="112.6" y="93.6">JP</text>
<text x="139.8" y="98.6">C30</text>
<text x="139.8" y="101.2">100nF</text>
<text x="203.3" y="98.6">C31</text>
<text x="203.3" y="101.2">100nF</text>
<text x="213.4" y="98.6">C32</text>
<text x="213.4" y="101.2">100nF</text>
<text x="223.6" y="98.6">C33</text>
<text x="223.6" y="101.2">100nF</text>
<text x="107.3" y="113.9">R17</text>
<text x="119.5" y="113.9">47K</text>
<text x="129.1" y="125.3">R18</text>
<text x="129.1" y="127.6">DNP</text>
</g>
<g font-size="2.3" fill="#003f7f">
<text x="158.8" y="69.7">NC1</text>
<text x="175.8" y="69.7">NC29</text>
<text x="158.8" y="72.2">NC2</text>
<text x="158.8" y="74.8">NC3</text>
<text x="158.8" y="77.3">NC4</text>
<text x="175.8" y="77.3">NC26</text>
<text x="175.8" y="74.8">NC27</text>
<text x="175.8" y="72.2">NC28</text>
<text x="158.8" y="79.8">NC5</text>
<text x="158.8" y="82.4">NC6</text>
<text x="178" y="82.4">IO6</text>
<text x="178" y="79.8">IO7</text>
<text x="158.8" y="84.9">R/B#</text>
<text x="158.8" y="87.5">RE#</text>
<text x="178" y="87.5">IO4</text>
<text x="178" y="84.9">IO5</text>
<text x="158.8" y="90">CE#</text>
<text x="158.8" y="92.5">NC7</text>
<text x="158.8" y="95.1">NC8</text>
<text x="175.8" y="95.1">NC23</text>
<text x="175.8" y="92.5">NC24</text>
<text x="175.8" y="90">NC25</text>
<text x="158.8" y="97.6">VCC1</text>
<text x="158.8" y="100.2">VSS1</text>
<text x="175.6" y="97.6">VCC3</text>
<text x="175.8" y="100.2">VSS3</text>
<text x="158.8" y="102.7">NC9</text>
<text x="158.8" y="105.2">NC10</text>
<text x="158.8" y="107.8">CLE</text>
<text x="175.8" y="107.8">NC20</text>
<text x="175.8" y="105.2">NC21</text>
<text x="175.8" y="102.7">NC22</text>
<text x="158.8" y="110.3">ALE</text>
<text x="158.8" y="112.9">WE#</text>
<text x="178" y="112.9">IO2</text>
<text x="178" y="110.3">IO3</text>
<text x="158.8" y="115.4">WP#</text>
<text x="158.8" y="117.9">NC11</text>
<text x="178" y="117.9">IO0</text>
<text x="178" y="115.4">IO1</text>
<text x="158.8" y="120.5">NC12</text>
<text x="158.8" y="123">NC13</text>
<text x="158.8" y="125.6">NC14</text>
<text x="175.8" y="125.6">NC17</text>
<text x="175.8" y="123">NC18</text>
<text x="175.8" y="120.5">NC19</text>
<text x="158.8" y="128.1">NC15</text>
<text x="175.8" y="128.1">NC16</text>
</g>
<g font-size="2.3" fill="#003f00">
<text x="236.3" y="111.1">D2</text>
<text x="236.3" y="113.7">D1</text>
<text x="236.3" y="116.2">D0</text>
</g>
<g font-size="2">
<text x="242.4" y="191.4">INIT EDIT</text>
<text x="236" y="194">REV</text>
<text x="236.3" y="197.3">SCALE</text>
<text x="243.4" y="194">MODIF.</text>
<text x="255.6" y="194">DES.</text>
<text x="265.5" y="194">DATE</text>
<text x="275.7" y="194">VER.</text>
<text x="275.9" y="197.3">REV.</text>
<text x="284.8" y="197.3">SHEET</text>
<text x="285.3" y="194">DATE</text>
</g>
<g font-size="1.8">
<text x="31.8" y="1.9">5</text>
<text x="90.1" y="1.9">4</text>
<text x="148.5" y="1.9">3</text>
<text x="206.9" y="1.9">2</text>
<text x="265.3" y="1.9">1</text>
<text x=".7" y="29.8">D</text>
<text x="295.1" y="29.8">D</text>
<text x=".7" y="80.9">C</text>
<text x="295.1" y="80.9">C</text>
<text x=".7" y="132.1">B</text>
<text x="295.1" y="132.1">B</text>
<text x=".7" y="183.3">A</text>
<text x="295.1" y="183.3">A</text>
<text x="31.8" y="209.2">5</text>
<text x="90.1" y="209.2">4</text>
<text x="148.5" y="209.2">3</text>
<text x="206.9" y="209.2">2</text>
<text x="265.3" y="209.2">1</text>
</g>
<g font-size="1.3">
<text x="208.1" y="206.5">This agreement iiis our property. Reproduction and publication without our written authorization shall expose offender ttto lllegal proceedings.</text>
<text x="208.1" y="206.5">This agreement s our property. Reproduction and publication without our written authorization shall expose offender o egal proceedings.</text>
</g>
</svg>
